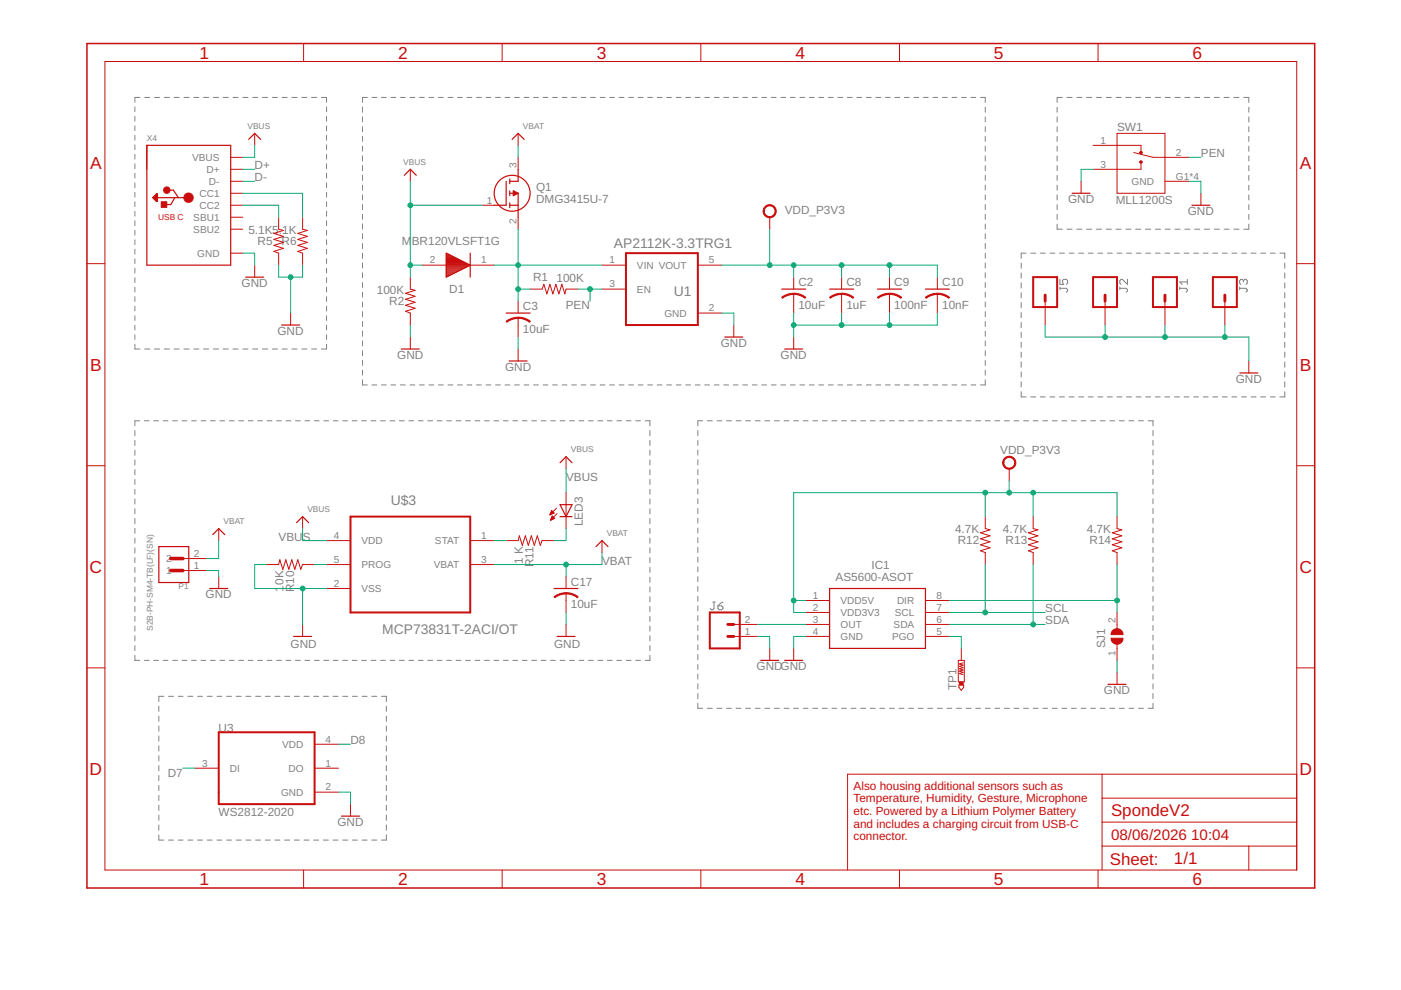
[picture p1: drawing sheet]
<svg xmlns="http://www.w3.org/2000/svg" width="297mm" height="210mm" viewBox="0 0 297 210" stroke-linecap="round" stroke-linejoin="round" font-family="sans-serif">
<g fill="none" stroke="#808080" stroke-width=".21">
<path d="M28.6 22.7v1M28.6 24.7v1M28.6 26.7v1M28.6 28.7v1M28.6 30.7v1M28.6 32.7v1M28.6 34.7v1.1M28.6 36.7v1.1M28.6 38.8v1M29.7 20.7h-1.1v1M30.7 20.7h1M32.8 20.7h1"/>
<path d="M34.8 20.7h1.1M36.9 20.7h1.1M39 20.7h1.1M41.1 20.7h1.1M43.2 20.7h1M45.3 20.7h1M47.3 20.7h1.1M49.4 20.7h1.1M51.5 20.7h1.1M53.6 20.7h1.1M55.6 20.7h1.1M57.7 20.7h1.1"/>
<path d="M59.8 20.7h1.1M61.9 20.7h1.1M64 20.7h1.1M66.1 20.7h1M68.1 20.7h1.1v1M69.2 22.7v1M69.2 24.7v1M69.2 26.7v1M69.2 28.7v1M69.2 30.7v1M69.2 32.7v1M69.2 34.7v1.1"/>
<path d="M69.2 36.7v1.1M69.2 38.8v1M76.9 22.7v1.1M76.9 24.8v1M76.9 26.9v1M76.9 28.9v1.1M76.9 31v1M76.9 33v1.1M76.9 35.1v1.1M76.9 37.2v1M76.9 39.2v1.1M77.9 20.7h-1v1"/>
<path d="M78.9 20.7h1M80.9 20.7h1M82.9 20.7h1M84.9 20.7h1M86.9 20.7h1M88.9 20.7h1.1M91 20.7h1M93 20.7h1M95 20.7h1M97 20.7h1M99 20.7h1M101 20.7h1"/>
<path d="M103.1 20.7h1M105.1 20.7h1M107.1 20.7h1M109.1 20.7h1M111.1 20.7h1M113.1 20.7h1.1M115.1 20.7h1.1M117.2 20.7h1M119.2 20.7h1M121.2 20.7h1M123.2 20.7h1M125.2 20.7h1"/>
<path d="M127.3 20.7h1M129.3 20.7h1M131.3 20.7h1M133.3 20.7h1M135.3 20.7h1M137.3 20.7h1M139.3 20.7h1.1M141.4 20.7h1M143.4 20.7h1M145.4 20.7h1M147.4 20.7h1M149.4 20.7h1"/>
<path d="M151.4 20.7h1.1M153.5 20.7h1M155.5 20.7h1M157.5 20.7h1M159.5 20.7h1M161.5 20.7h1M163.5 20.7h1M165.5 20.7h1.1M167.6 20.7h1M169.6 20.7h1M171.6 20.7h1M173.6 20.7h1"/>
<path d="M175.6 20.7h1.1M177.7 20.7h1M179.7 20.7h1M181.7 20.7h1M183.7 20.7h1M185.7 20.7h1M187.7 20.7h1M189.7 20.7h1.1M191.7 20.7h1.1M193.8 20.7h1M195.8 20.7h1M197.8 20.7h1"/>
<path d="M199.8 20.7h1M201.8 20.7h1.1M203.9 20.7h1M205.9 20.7h1M207.9 20.7h1v1M208.9 22.7v1.1M208.9 24.8v1M208.9 26.9v1M208.9 28.9v1.1M208.9 31v1M208.9 33v1.1M208.9 35.1v1.1"/>
<path d="M208.9 37.2v1M208.9 39.2v1.1M224.1 22.7v1.1M224.1 24.8v1.1M224.1 26.9v1M224.1 28.9v1.1M224.1 31v1.1M224.1 33.1v1M224.1 35.1v1.1M224.1 37.2v1M224.1 39.3v1M225.2 20.7h-1.1v1"/>
<path d="M226.2 20.7h1.1M228.3 20.7h1.1M230.4 20.7h1.1M232.5 20.7h1.1M234.5 20.7h1.1M236.6 20.7h1.1M238.7 20.7h1.1M240.8 20.7h1.1M242.9 20.7h1.1M245 20.7h1M247 20.7h1.1M249.1 20.7h1.1"/>
<path d="M251.2 20.7h1.1M253.3 20.7h1.1M255.4 20.7h1.1M257.5 20.7h1M259.5 20.7h1.1M261.6 20.7h1.1M263.7 20.7h1.1v1M264.8 22.7v1.1M264.8 24.8v1.1M264.8 26.9v1M264.8 28.9v1.1M264.8 31v1.1"/>
<path d="M264.8 33.1v1M264.8 35.1v1.1M264.8 37.2v1M264.8 39.3v1M28.6 40.8v1M28.6 42.8v1M28.6 44.8v1M28.6 46.8v1M28.6 48.8v1M28.6 50.8v1.1M28.6 52.9v1M28.6 54.9v1"/>
<path d="M28.6 56.9v1M28.6 58.9v1M69.2 40.8v1M69.2 42.8v1M69.2 44.8v1M69.2 46.8v1M69.2 48.8v1M69.2 50.8v1.1M69.2 52.9v1M69.2 54.9v1M69.2 56.9v1M69.2 58.9v1"/>
<path d="M76.9 41.3v1.1M76.9 43.4v1M76.9 45.4v1.1M76.9 47.5v1.1M76.9 49.6v1M76.9 51.6v1.1M76.9 53.7v1.1M76.9 55.8v1M76.9 57.8v1.1M76.9 59.9v1.1M208.9 41.3v1.1M208.9 43.4v1"/>
<path d="M208.9 45.4v1.1M208.9 47.5v1.1M208.9 49.6v1M208.9 51.6v1.1M208.9 53.7v1.1M208.9 55.8v1M208.9 57.8v1.1M208.9 59.9v1.1M216.5 55.8v1.1M216.5 57.9v1.1M216.5 60v1.1M217.6 53.7h-1.1v1.1"/>
<path d="M218.5 53.7h1.1M220.6 53.7h1M222.6 53.7h1M224.1 41.3v1.1M224.1 43.4v1M224.1 45.5v1M224.1 47.5v1.1h1.1M224.6 53.7h1.1M224.7 59.2v1.1h.8l-.2-.5v-.3l.2-.3h.6l.3 .3v.5l-.3 .3M226.2 48.6h1.1M226.7 53.7h1M228.3 48.6h1.1"/>
<path d="M228.7 53.7h1M230.4 48.6h1.1M230.7 53.7h1.1M232.5 48.6h1.1M232.8 53.7h1M234.5 48.6h1.1M234.8 53.7h1M236.6 48.6h1.1M236.8 53.7h1.1M238.7 48.6h1.1M238.9 53.7h1M239.1 59.2v1.1l-1.1-1.1h-.3l-.3 .3v.5l.3 .3"/>
<path d="M240.8 48.6h1.1M240.9 53.7h1M242.9 48.6h1.1M242.9 53.7h1.1M245 48.6h1M245 53.7h1M247 53.7h1M247 48.6h1.1M249 53.7h1M249.1 48.6h1.1M251.1 53.7h1M251.2 48.6h1.1"/>
<path d="M251.7 59.2v1.1M251.7 59.8h-1.6l.6 .5M253.1 53.7h1M253.3 48.6h1.1M255.1 53.7h1M255.4 48.6h1.1M257.1 53.7h1.1M257.5 48.6h1M259.2 53.7h1M259.5 48.6h1.1M261.2 53.7h1M261.6 48.6h1.1"/>
<path d="M263.2 53.7h1.1M263.6 59.5l.3-.3h.3l.2 .3v.5l-.2 .3M263.6 59.5l-.2-.3h-.3l-.3 .3v.5l.3 .3M263.6 59.5v.3M264.8 41.3v1.1M264.8 43.4v1M264.8 45.5v1M264.8 47.5v1.1h-1.1M265.3 53.7h1M267.3 53.7h1M269.3 53.7h1.1M271.4 53.7h1v1.1"/>
<path d="M272.4 55.8v1.1M272.4 57.9v1.1M272.4 60v1.1M28.6 60.9v1M28.6 62.9v1M28.6 64.9v1M28.6 67v.9M28.6 69v1M28.6 71v1M28.6 73v1h1.1M30.7 74h1M32.8 74h1"/>
<path d="M34.8 74h1.1M36.9 74h1.1M39 74h1.1M41.1 74h1.1M43.2 74h1M45.3 74h1M47.3 74h1.1M49.4 74h1.1M51.5 74h1.1M53.6 74h1.1M55.6 74h1.1M57.7 74h1.1"/>
<path d="M59.8 74h1.1M61.9 74h1.1M64 74h1.1M66.1 74h1M69.2 60.9v1M69.2 62.9v1M69.2 64.9v1M69.2 67v.9M69.2 69v1M69.2 71v1M69.2 73v1h-1.1M76.9 62v1"/>
<path d="M76.9 64v1.1M76.9 66.1v1.1M76.9 68.2v1M76.9 70.2v1.1M76.9 72.3v1M76.9 74.4v1M76.9 76.4v1.1M76.9 78.5v1M208.9 62v1M208.9 64v1.1M208.9 66.1v1.1M208.9 68.2v1"/>
<path d="M208.9 70.2v1.1M208.9 72.3v1M208.9 74.4v1M208.9 76.4v1.1M208.9 78.5v1M216.5 62.1v1.1M216.5 64.2v1.1M216.5 66.3v1.1M216.5 68.4v1.1M216.5 70.5v1.1M216.5 72.6v1.1M216.5 74.7v1.1"/>
<path d="M216.5 76.8v1.1M216.5 78.8v1.1M224.7 61.1h1.4l.3 .3v.3l-.3 .3M224.7 60.9v.5M237.4 61.1h1.4l.3 .3v.3l-.3 .3M237.4 60.9v.5M250.1 61.1h1.4l.2 .3v.3l-.2 .3M250.1 60.9v.5M262.8 61.1h1.4l.2 .3v.3l-.2 .3M262.8 60.9v.5M272.4 62.1v1.1M272.4 64.2v1.1"/>
<path d="M272.4 66.3v1.1M272.4 68.4v1.1M272.4 70.5v1.1M272.4 72.6v1.1M272.4 74.7v1.1M272.4 76.8v1.1M272.4 78.8v1.1M28.6 91.3v1.1M28.6 93.4v1M28.6 95.4v1.1M28.6 97.5v1.1M28.6 99.6v1.1"/>
<path d="M29.6 89.2h-1v1.1M30.6 89.2h1M32.6 89.2h1M34.6 89.2h1M36.6 89.2h1M38.6 89.2h1M40.6 89.2h1M42.6 89.2h1M44.6 89.2h1M46.6 89.2h1M48.6 89.2h1M50.6 89.2h1"/>
<path d="M52.6 89.2h1M54.7 89.2h.9M56.6 89.2h1.1M58.7 89.2h.9M60.6 89.2h1.1M62.7 89.2h1M64.7 89.2h1M66.7 89.2h1M68.7 89.2h1M70.7 89.2h1M72.7 89.2h1M74.7 89.2h1"/>
<path d="M76.7 89.2h1M76.9 80.5v1.1h1M78.7 89.2h1M78.9 81.6h1M80.7 89.2h1M80.9 81.6h1M82.7 89.2h1M82.9 81.6h1M84.7 89.2h1M84.9 81.6h1M86.7 89.2h1M86.9 81.6h1"/>
<path d="M88.7 89.2h1M88.9 81.6h1.1M90.7 89.2h1M91 81.6h1M92.7 89.2h1M93 81.6h1M94.7 89.2h1M95 81.6h1M96.7 89.2h1M97 81.6h1M98.7 89.2h1M99 81.6h1"/>
<path d="M100.7 89.2h1M101 81.6h1M102.7 89.2h1M103.1 81.6h1M104.7 89.2h1M105.1 81.6h1M106.7 89.2h1M107.1 81.6h1M108.7 89.2h1M109.1 81.6h1M110.7 89.2h1M111.1 81.6h1"/>
<path d="M112.8 89.2h.9M113.1 81.6h1.1M114.7 89.2h1.1M115.1 81.6h1.1M116.8 89.2h1M117.2 81.6h1M118.8 89.2h1M119.2 81.6h1M120.8 89.2h1M121.2 81.6h1M122.8 89.2h1M123.2 81.6h1"/>
<path d="M124.8 89.2h1M125.2 81.6h1M126.8 89.2h1M127.3 81.6h1M128.8 89.2h1M129.3 81.6h1M130.8 89.2h1M131.3 81.6h1M132.8 89.2h1M133.3 81.6h1M134.8 89.2h1M135.3 81.6h1"/>
<path d="M136.8 89.2h1v1.1M137.3 81.6h1M137.8 91.3v1.1M137.8 93.4v1M137.8 95.4v1.1M137.8 97.5v1.1M137.8 99.6v1.1M139.3 81.6h1.1M141.4 81.6h1M143.4 81.6h1M145.4 81.6h1M147.4 81.6h1"/>
<path d="M148 91.3v1.1M148 93.4v1M148 95.4v1.1M148 97.5v1.1M148 99.5v1.1M149 89.2h-1v1.1M149.4 81.6h1M150 89.2h1M151.4 81.6h1.1M152 89.2h1.1M153.5 81.6h1M154.1 89.2h1"/>
<path d="M155.5 81.6h1M156.1 89.2h1M157.5 81.6h1M158.1 89.2h1M159.5 81.6h1M160.1 89.2h1.1M161.5 81.6h1M162.2 89.2h1M163.5 81.6h1M164.2 89.2h1M165.5 81.6h1.1M166.2 89.2h1.1"/>
<path d="M167.6 81.6h1M168.3 89.2h1M169.6 81.6h1M170.3 89.2h1M171.6 81.6h1M172.3 89.2h1.1M173.6 81.6h1M174.3 89.2h1.1M175.6 81.6h1.1M176.4 89.2h1M177.7 81.6h1M178.4 89.2h1.1"/>
<path d="M179.7 81.6h1M180.4 89.2h1.1M181.7 81.6h1M182.5 89.2h1M183.7 81.6h1M184.5 89.2h1M185.7 81.6h1M186.5 89.2h1.1M187.7 81.6h1M188.6 89.2h1M189.7 81.6h1.1M190.6 89.2h1"/>
<path d="M191.7 81.6h1.1M192.6 89.2h1.1M193.8 81.6h1M194.7 89.2h1M195.8 81.6h1M196.7 89.2h1M197.8 81.6h1M198.7 89.2h1.1M199.8 81.6h1M200.8 89.2h1M201.8 81.6h1.1M202.8 89.2h1"/>
<path d="M203.9 81.6h1M204.8 89.2h1.1M205.9 81.6h1M206.9 89.2h1M208.9 80.5v1.1h-1M208.9 89.2h1M210.9 89.2h1.1M213 89.2h1M215 89.2h1M216.5 80.9v1.1M216.5 83.1v1.1h1.1M217 89.2h1.1"/>
<path d="M218.5 84.2h1.1M219.1 89.2h1M220.6 84.2h1M221.1 89.2h1M222.6 84.2h1M223.1 89.2h1M224.6 84.2h1.1M225.1 89.2h1.1M226.7 84.2h1M227.2 89.2h1M228.7 84.2h1M229.2 89.2h1"/>
<path d="M230.7 84.2h1.1M231.2 89.2h1.1M232.8 84.2h1M233.3 89.2h1M234.8 84.2h1M235.3 89.2h1M236.8 84.2h1.1M237.3 89.2h1.1M238.9 84.2h1M239.4 89.2h1M240.9 84.2h1M241.4 89.2h1"/>
<path d="M242.9 84.2h1.1M243.4 89.2h1.1v1.1M244.5 91.3v1.1M244.5 93.4v1M244.5 95.4v1.1M244.5 97.5v1.1M244.5 99.5v1.1M245 84.2h1M247 84.2h1M249 84.2h1M251.1 84.2h1M253.1 84.2h1"/>
<path d="M255.1 84.2h1M257.1 84.2h1.1M259.2 84.2h1M261.2 84.2h1M263.2 84.2h1.1M265.3 84.2h1M267.3 84.2h1M269.3 84.2h1.1M272.4 80.9v1.1M272.4 83.1v1.1h-1M28.6 101.7v1M28.6 103.7v1.1"/>
<path d="M28.6 105.8v1.1M28.6 107.9v1M28.6 109.9v1.1M28.6 112v1.1M28.6 114.1v1.1M28.6 116.2v1M28.6 118.2v1.1M137.8 101.7v1M137.8 103.7v1.1M137.8 105.8v1.1M137.8 107.9v1M137.8 109.9v1.1"/>
<path d="M137.8 112v1.1M137.8 114.1v1.1M137.8 116.2v1M137.8 118.2v1.1M148 101.6v1.1M148 103.7v1.1M148 105.7v1.1M148 107.8v1.1M148 109.9v1M148 112v1M148 114v1.1M148 116.1v1"/>
<path d="M148 118.1v1.1M244.5 101.6v1.1M244.5 103.7v1.1M244.5 105.7v1.1M244.5 107.8v1.1M244.5 109.9v1M244.5 112v1M244.5 114v1.1M244.5 116.1v1M244.5 118.1v1.1M28.6 120.3v1.1M28.6 122.4v1"/>
<path d="M28.6 124.4v1.1M28.6 126.5v1.1M28.6 128.6v1.1M28.6 130.7v1M28.6 132.7v1.1M28.6 134.8v1.1M28.6 136.9v1M28.6 139v1h1M137.8 120.3v1.1M137.8 122.4v1M137.8 124.4v1.1M137.8 126.5v1.1"/>
<path d="M137.8 128.6v1.1M137.8 130.7v1M137.8 132.7v1.1M137.8 134.8v1.1M137.8 136.9v1M137.8 139v1h-1M148 120.2v1.1M148 122.3v1M148 124.3v1.1M148 126.4v1.1M148 128.5v1M148 130.5v1.1"/>
<path d="M148 132.6v1.1M148 134.7v1M148 136.7v1.1M148 138.8v1M151.1 127.7h.6M151.4 127.7v1.3l-.3 .3h-.3l-.2-.3M152.2 128.5h.8l.3 .2v.3l-.3 .3h-.5l-.3-.3zM153.3 127.7l-.6 .2-.5 .6M244.5 120.2v1.1M244.5 122.3v1M244.5 124.3v1.1M244.5 126.4v1.1"/>
<path d="M244.5 128.5v1M244.5 130.5v1.1M244.5 132.6v1.1M244.5 134.7v1M244.5 136.7v1.1M244.5 138.8v1M30.6 140h1M32.6 140h1M33.7 149.7v1.1M33.7 151.8v1.1M33.7 153.9v1.1M33.7 156v1.1"/>
<path d="M33.7 158.1v1.1M34.6 140h1M34.7 147.6h-1v1.1M35.7 147.6h1.1M36.6 140h1M37.8 147.6h1M38.6 140h1M39.8 147.6h1.1M40.6 140h1M41.9 147.6h1M42.6 140h1M43.9 147.6h1.1"/>
<path d="M44.6 140h1M46 147.6h1M46.6 140h1M48 147.6h1.1M48.6 140h1M50.1 147.6h1M50.6 140h1M52.1 147.6h1.1M52.6 140h1M54.2 147.6h1M54.7 140h.9M56.2 147.6h1.1"/>
<path d="M56.6 140h1.1M58.3 147.6h1.1M58.7 140h.9M60.3 147.6h1.1M60.6 140h1.1M62.4 147.6h1.1M62.7 140h1M64.5 147.6h1M64.7 140h1M66.5 147.6h1.1M66.7 140h1M68.6 147.6h1"/>
<path d="M68.7 140h1M70.6 147.6h1.1M70.7 140h1M72.7 147.6h1M72.7 140h1M74.7 140h1M74.7 147.6h1.1M76.7 140h1M76.8 147.6h1M78.7 140h1M78.8 147.6h1.1M80.7 140h1"/>
<path d="M80.9 147.6h1v1.1M81.9 149.7v1.1M81.9 151.8v1.1M81.9 153.9v1.1M81.9 156v1.1M81.9 158.1v1.1M82.7 140h1M84.7 140h1M86.7 140h1M88.7 140h1M90.7 140h1M92.7 140h1"/>
<path d="M94.7 140h1M96.7 140h1M98.7 140h1M100.7 140h1M102.7 140h1M104.7 140h1M106.7 140h1M108.7 140h1M110.7 140h1M112.8 140h.9M114.7 140h1.1M116.8 140h1"/>
<path d="M118.8 140h1M120.8 140h1M122.8 140h1M124.8 140h1M126.8 140h1M128.8 140h1M130.8 140h1M132.8 140h1M134.8 140h1M148 140.9v1M148 142.9v1.1M148 145v1"/>
<path d="M148 147v1.1M148 149.1v1.1h1M150 150.2h1M152 150.2h1.1M154.1 150.2h1M156.1 150.2h1M158.1 150.2h1M160.1 150.2h1.1M162.2 150.2h1M164.2 150.2h1M166.2 150.2h1.1M168.3 150.2h1"/>
<path d="M170.3 150.2h1M172.3 150.2h1.1M174.3 150.2h1.1M176.4 150.2h1M178.4 150.2h1.1M180.4 150.2h1.1M182.5 150.2h1M184.5 150.2h1M186.5 150.2h1.1M188.6 150.2h1M190.6 150.2h1M192.6 150.2h1.1"/>
<path d="M194.7 150.2h1M196.7 150.2h1M198.7 150.2h1.1M200.8 150.2h1M202.8 150.2h1M204.8 150.2h1.1M206.9 150.2h1M208.9 150.2h1M210.9 150.2h1.1M213 150.2h1M215 150.2h1M217 150.2h1.1"/>
<path d="M219.1 150.2h1M221.1 150.2h1M223.1 150.2h1M225.1 150.2h1.1M227.2 150.2h1M229.2 150.2h1M231.2 150.2h1.1M233.3 150.2h1M235.3 150.2h1M237.3 150.2h1.1M239.4 150.2h1M241.4 150.2h1"/>
<path d="M244.5 140.9v1M244.5 142.9v1.1M244.5 145v1M244.5 147v1.1M244.5 149.1v1.1h-1.1M33.7 160.2v1.1M33.7 162.3v1.1M33.7 164.4v1.1M33.7 166.5v1.1M33.7 168.6v1.1M33.7 170.7v1.1M33.7 172.8v1.1"/>
<path d="M33.7 174.9v1.1M33.7 177v1.1h1M35.7 178.1h1.1M37.8 178.1h1M39.8 178.1h1.1M41.9 178.1h1M43.9 178.1h1.1M46 178.1h1M48 178.1h1.1M50.1 178.1h1M52.1 178.1h1.1M54.2 178.1h1"/>
<path d="M56.2 178.1h1.1M58.3 178.1h1.1M60.3 178.1h1.1M62.4 178.1h1.1M64.5 178.1h1M66.5 178.1h1.1M68.6 178.1h1M70.6 178.1h1.1M72.7 178.1h1M74.7 178.1h1.1M76.8 178.1h1M78.8 178.1h1.1"/>
<path d="M81.9 160.2v1.1M81.9 162.3v1.1M81.9 164.4v1.1M81.9 166.5v1.1M81.9 168.6v1.1M81.9 170.7v1.1M81.9 172.8v1.1M81.9 174.9v1.1M81.9 177v1.1h-1"/>
</g>
<path d="M132.7 53.7h15.3v15.2h-15.3zM219.1 58.8h5v6.3h-5zM231.8 58.8h5v6.3h-5zM244.5 58.8h5v6.3h-5zM257.2 58.8h5v6.3h-5zM74.3 109.5h25.4v20.4h-25.4zM150.5 129.9h6.3v7.6h-6.3zM46.4 155.3h20.3v15.2h-20.3z" fill="none" stroke="#c90d0c" stroke-width=".42"/>
<g fill="none" stroke="#c90d0c" stroke-width=".21">
<path d="M22.2 13h252.7v171.5h-252.7zM64.4 9.2v3.8M106.5 9.2v3.8M148.6 9.2v3.8M190.7 9.2v3.8M232.8 9.2v3.8M48.9 35.9h2.6M48.9 38.4h2.6M48.9 33.4h2.6M54 28.3v2.5M87 35.9v2.5M109.9 28.3v2.5"/>
<path d="M109.9 33.4v2.5M229.2 38.4v2.6M231.8 30.8h10.1v1.3M236.8 28.3h10.2v12.7h-10.2zM240.4 32.3l4.1 1.1h7.6M241.9 34.6v1.3h-10.1M247 38.4h5.1M18.4 55.9h3.8M48.9 41h2.6M48.9 43.5h2.6M48.9 53.7h2.6M48.9 46.1h2.6"/>
<path d="M48.9 48.6h2.6M54 56.2v2.6M59.1 46.1v2.5l1 .3-2 .6 2 .6-2 .7 2 .6-2 .6 2 .7-2 .6 1 .4v2.5M64.2 46.1v2.5l1 .3-2.1 .6 2.1 .6-2.1 .7 2.1 .6-2.1 .6 2.1 .7-2.1 .6 1.1 .4v2.5M87 58.8v2.5l1 .3-2 .6 2 .6-2 .7 2 .6-2 .6 2 .7-2 .6 1 .4v2.5M89.5 56.2h5.1M99.7 56.2h5.1M102.2 43.5h2.6M109.9 46.1v2.5M127.6 56.2h5.1M148 56.2h5M163.2 46.1v2.5"/>
<path d="M168.3 58.8v2.5M178.4 58.8v2.5M188.6 58.8v2.5M198.7 58.8v2.5M254.6 41v2.5M274.9 55.9h3.8M61.6 66.4v2.5M87 71.5v2.5M109.9 63.8v2.6M109.9 67.4v4.1M109.9 74v2.5M112.4 61.3h2.5l.4-1 .7 2 .6-2 .6 2 .7-2 .6 2 .6-2 .7 2 .2-1h2.6"/>
<path d="M127.6 61.3h5.1M148 66.4h5M155.6 68.9v2.6M168.3 62.3v4.1M168.3 71.5v2.5M178.4 62.3v4.1M188.6 62.3v4.1M198.7 62.3v4.1M221.6 63.8v5.1M234.3 63.8v5.1M247 63.8v5.1M259.7 63.8v5.1"/>
<path d="M264.8 76.5v2.6M18.4 98.7h3.8M120 96.8v2.6M214 99.4v2.5M274.9 98.7h3.8M38.8 118.4h5M46.4 112.1v2.5M56.5 119.7h2.6l.2-1 .7 2 .6-2 .6 2 .7-2 .6 2 .6-2 .7 2 .4-1h2.5M64.2 109.5v2.6M69.2 114.6h5.1M69.2 119.7h5.1M99.7 114.6h5.1"/>
<path d="M99.7 119.7h5.1M107.3 114.6h2.6l.2-1 .6 2 .7-2 .6 2 .6-2 .7 2 .6-2 .7 2 .3-1h2.6M116.6 109.1h.1M116.6 109h.3M116.7 108.9h.5M116.8 108.8h.7M116.8 110.2h.1M116.8 108.7h.6M116.8 110.1h.4M116.9 108.5h.3M116.9 110h.6M116.9 108.4h.2"/>
<path d="M116.9 109.9h.7M116.9 109.7h.5M117 108.3l-.4 .9M117 108.3l.5 .5M117 108.3h.1M117 109.6h.3M117.1 109.5h.1M117.1 109.4l.5 .5-.9 .4zM117.5 108.8l-.9 .4M118 107.8l-1.4 1.4M118.1 108.9l-1.4 1.4M120 104.5v7.6"/>
<path d="M127.6 114.6v2.6M208.9 109.5v2.6l1 .2-2 .7 2 .6-2 .6 2 .7-2 .6 2 .6-2 .7 1 .4v2.5M219.1 109.5v2.6l1 .2-2.1 .7 2.1 .6-2.1 .6 2.1 .7-2.1 .6 2.1 .6-2.1 .7 1.1 .4v2.5M236.8 109.5v2.6l1 .2-2 .7 2 .6-2 .6 2 .7-2 .6 2 .6-2 .7 1 .4v2.5M38.8 121h5M46.4 122.2v2.6M64.2 132.4v2.5M69.2 124.8h5.1M120 122.2v2.6M120 125.8v4.1M120 132.4v2.5M155.6 132.4h5.1"/>
<path d="M155.6 134.9h5.1M163.2 137.5v2.5M168.3 137.5v2.5M170.8 127.3h5.1M170.8 129.9h5.1M170.8 132.4h5.1M170.8 134.9h5.1M196.2 127.3h5.1M196.2 129.9h5.1M196.2 132.4h5.1M196.2 134.9h5.1M203.8 137.5v2.5"/>
<path d="M236.8 129.9v3.4M236.8 136.6v3.4M18.4 141.6h3.8M66.7 157.8h5.1M203.2 140h1.2v4.6h-1.2zM203.3 145.2h1v.5l-.5 .7-.5-.7zM204.2 140.5l-.8 .3 .8 .2-.8 .3 .8 .2-.8 .3 .8 .2-.8 .3 .8 .3-.8 .2 .8 .3M236.8 142.6v2.5M274.9 141.6h3.8M41.3 162.9h5.1M66.7 162.9h5.1M66.7 168h5.1"/>
<path d="M74.3 170.5v2.5M233.7 179.4h41.2M233.7 164.1v20.4M233.7 174.3h41.2M233.7 169.2h41.2M264.8 179.4v5.1M274.9 164.1h-95.2v20.4M64.4 184.5v3.8M106.5 184.5v3.8M148.6 184.5v3.8M190.7 184.5v3.8M232.8 184.5v3.8"/>
</g>
<g fill="none" stroke="#c90d0c" stroke-width=".25">
<path d="M31.1 30.8v5.1M31.1 30.8h17.8v25.4h-17.8zM52.7 29.5l1.3-1.2 1.3 1.2M85.7 37.2l1.3-1.3 1.3 1.3M107.3 38.4v5.1h-2.5M108.1 37.9v1M108.6 29.5l1.3-1.2 1.2 1.2M109.9 35.9v2.5h-1.8M32.6 41.9l.4-.4v.8l-.2-.4M33.2 41.1h.2v1.6h-.2l-.8-.8zM33.2 41.1v1.4M33.4 41.9h6.6"/>
<path d="M35.8 40.3h1l1 1.6M37.1 41.9l-.9 1.5h-1.2M52.1 58.8h3.8M94.6 53.7l5.1 2.5-5.1 2.6zM94.6 58.6h.4M94.6 58.3h.9M94.6 58.1h1.3M94.6 57.9h1.8M94.6 57.7h2.2M94.6 57.4h2.6M94.6 57.2h3.1M94.6 57h3.5"/>
<path d="M94.6 56.8h4M94.6 56.6h4.4M94.6 56.3h4.8M94.6 56.1h4.9M94.6 55.9h4.5M94.6 55.7h4M94.6 55.5h3.6M94.6 55.2h3.1M94.6 55h2.7M94.6 54.8h2.2M94.6 54.6h1.8M94.6 54.3h1.3"/>
<path d="M94.6 54.1h.9M94.6 53.9h.5M99.7 53.7v5.1M108.1 43.5h1.8M108.1 41h1.8M108.1 40.5v1M108.1 43v1M108.8 40.5l1.1 .5-1.1 .5zM108.8 41.4h.1M108.8 41.2h.5M108.8 41h1M108.8 40.8h.7"/>
<path d="M108.8 40.6h.2M109.9 41v5.1M227.3 41h3.8M252.7 43.5h3.8M59.7 68.9h3.8M85.1 74h3.8M107.3 66.4h5.1M107.9 76.5h3.9M153.7 71.5h3.8M165.7 61.3h5.1M166.4 74h3.8M175.9 61.3h5.1"/>
<path d="M186.1 61.3h5M196.2 61.3h5.1M262.9 79.1h3.8M118.7 98.1l1.3-1.3 1.3 1.3M33.7 115.9h6.3v7.6h-6.3zM45.1 113.3l1.3-1.2 1.2 1.2M62.9 110.8l1.3-1.3 1.2 1.3M118.7 107h2.6l-1.3 2.5zM118.7 109.5h2.6M126.4 115.9l1.2-1.3 1.3 1.3M44.5 124.8h3.8M62.3 134.9h3.8"/>
<path d="M117.5 124.8h5.1M118.1 134.9h3.8M175.9 124.8h20.3v12.7h-20.3zM161.3 140h3.8M166.4 140h3.8M234.9 145.1h3.8M72.4 173h3.8"/>
<circle cx="108.6" cy="41" r="3.8"/>
</g>
<g fill="#c90d0c" stroke="#c90d0c" stroke-width=".21">
<path d="M241.7 34.2l.3-.1 .1 .4-.3 .1-.1-.2 .2-.2 .2 .2-.2 .1-.2-.1z" fill-rule="evenodd"/>
<path d="M241.7 32.2h.4v.3h-.4v-.1l.2-.2 .2 .2-.2 .1-.2-.1z" fill-rule="evenodd"/>
<path d="M162.2 43.8a1.39 1.39 0 0 1 2.2 .3 1.39 1.39 0 0 1-.8 2 1.39 1.39 0 0 1-1.8-1.3h.3a1.14 1.14 0 0 1 1.5-1.1 1.14 1.14 0 0 1 .3 1.9 1.14 1.14 0 0 1-1.8-.5v-.3h-.3z" fill-rule="evenodd"/>
<path d="M120 125.7l1.4 .2 1.2 .6-.2 .2-1.3-.7-1.1-.1z" fill-rule="evenodd"/>
<path d="M117.5 126.5l1.2-.6 1.3-.2v.2l-1.5 .3-.9 .5z" fill-rule="evenodd"/>
<path d="M168.3 62.2l1.3 .2 1.2 .6-.1 .2-1.4-.7-1-.1z" fill-rule="evenodd"/>
<path d="M165.7 63l1.2-.6 1.4-.2v.2l-1 .2-1.4 .6z" fill-rule="evenodd"/>
<path d="M178.4 62.2l1.4 .2 1.2 .6-.2 .2-1.3-.7-1.1-.1z" fill-rule="evenodd"/>
<path d="M175.9 63l1.2-.6 1.3-.2v.2l-1 .2-1.4 .6z" fill-rule="evenodd"/>
<path d="M188.6 62.2l1.3 .2 1.3 .6-.2 .2-1.4-.7-1-.1z" fill-rule="evenodd"/>
<path d="M186 63l1.2-.6 1.4-.2v.2l-1 .2-1.4 .6z" fill-rule="evenodd"/>
<path d="M198.7 62.2l1.4 .2 1.2 .6-.2 .2-1.3-.7-1.1-.1z" fill-rule="evenodd"/>
<path d="M196.2 63l1.2-.6 1.3-.2v.2l-1 .2-1.3 .6z" fill-rule="evenodd"/>
<path d="M109.9 67.2l1.3 .3 1.2 .6-.1 .2-1.4-.7-1-.1z" fill-rule="evenodd"/>
<path d="M107.3 68.1l1.2-.6 1.4-.2v.2l-1.1 .1-1.3 .7z" fill-rule="evenodd"/>
<path d="M213 97.2a1.4 1.4 0 0 1 2.2 .2 1.4 1.4 0 0 1-.8 2.1 1.4 1.4 0 0 1-1.8-1.4h.2a1.15 1.15 0 0 1 1.6-1 1.15 1.15 0 0 1 .3 1.9 1.15 1.15 0 0 1-1.8-.6l-.1-.3h-.2z" fill-rule="evenodd"/>
<path d="M236 133.6a1.27 1.27 0 0 1 1.4-.2 1.27 1.27 0 0 1 .7 1.2h-2.5z" fill-rule="evenodd"/>
<path d="M235.6 135.3h2.5a1.27 1.27 0 0 1-1.3 1.3 1.27 1.27 0 0 1-1.2-1.3z" fill-rule="evenodd"/>
<circle cx="40" cy="41.9" r="1"/>
<circle cx="35.4" cy="40.3" r=".7"/>
</g>
<g fill="#c90d0c" stroke="#c90d0c" stroke-width=".21">
<path d="M34.2 42.8h1.2v1.2h-1.2z"/>
<path d="M203.4 144.6h.8v.6h-.8z"/>
</g>
<path d="M221.6 62.6v1.2M234.3 62.6v1.2M247 62.6v1.2M259.7 62.6v1.2M154.3 132.4h1.3M154.3 134.9h1.3" fill="none" stroke="#c90d0c" stroke-width=".61"/>
<path d="M36.2 118.4h2.6M36.2 121h2.6" fill="none" stroke="#c90d0c" stroke-width=".76"/>
<path d="M18.4 9.2h260.3v179.1h-260.3z" fill="none" stroke="#c90d0c" stroke-width=".32"/>
<g fill="none" stroke="#0dab76" stroke-width=".21">
<path d="M51.5 38.4h2.5M51.5 35.9h2.5M54 30.8v2.6h-2.5M87 38.4v20.4M109.9 30.8v2.6M231.8 35.9h-2.6v2.5M252.1 38.4h2.5v2.6M252.1 33.4h2.5M51.5 53.7h2.5v2.5M51.5 43.5h7.6v2.6M51.5 41h12.7v5.1M59.1 56.2v2.6h5.1v-2.6"/>
<path d="M61.6 58.8v7.6M87 56.2h2.5M87 43.5h15.2M104.8 56.2h22.8M109.9 48.6v15.2M153 56.2h45.7v2.6M163.2 48.6v7.6M168.3 56.2v2.6M178.4 56.2v2.6M188.6 56.2v2.6M87 68.9v2.6M109.9 71.5v2.5"/>
<path d="M109.9 61.3h2.5M122.6 61.3h5M125.1 61.3v2.5M153 66.4h2.6v2.5M168.3 66.4v5.1M178.4 66.4v2.5M188.6 66.4v2.5M198.7 66.4v2.5h-30.4M221.6 68.9v2.6h43.2v5M234.3 68.9v2.6M247 68.9v2.6M259.7 68.9v2.6"/>
<path d="M120 99.4v5.1M46.4 114.6v3.8h-2.6M56.5 119.7h-2.5v5.1h15.2M64.2 112.1v2.5h5M66.7 119.7h2.5M104.8 114.6h2.5M120 112.1v2.5h-2.5M120 119.7v2.5M127.6 117.2v2.5h-22.8M208.9 104.5v5M208.9 119.7v10.2M214 101.9v2.6"/>
<path d="M219.1 104.5v5M219.1 119.7v12.7M236.8 109.5v-5h-68.5v25.4h2.5M236.8 119.7v10.2M43.8 121h2.6v1.2M64.2 124.8v7.6M120 129.9v2.5M160.7 134.9h2.5v2.6M160.7 132.4h10.1M168.3 127.3h2.5M170.8 134.9h-2.5v2.6M201.3 134.9h2.5v2.6"/>
<path d="M201.3 129.9h20.3M201.3 127.3h35.5M201.3 132.4h20.3M71.8 157.8h2.5M236.8 140v2.6M38.8 162.9h2.5M71.8 168h2.5v2.5"/>
</g>
<g fill="#0dab76" stroke="#0dab76" stroke-width=".21">
<circle cx="168.3" cy="68.9" r=".51"/>
<circle cx="178.4" cy="68.9" r=".51"/>
<circle cx="188.6" cy="68.9" r=".51"/>
<circle cx="61.6" cy="58.8" r=".51"/>
<circle cx="259.7" cy="71.5" r=".51"/>
<circle cx="247" cy="71.5" r=".51"/>
<circle cx="234.3" cy="71.5" r=".51"/>
<circle cx="64.2" cy="124.8" r=".51"/>
<circle cx="163.2" cy="56.2" r=".51"/>
<circle cx="188.6" cy="56.2" r=".51"/>
<circle cx="178.4" cy="56.2" r=".51"/>
<circle cx="168.3" cy="56.2" r=".51"/>
<circle cx="214" cy="104.5" r=".51"/>
<circle cx="168.3" cy="127.3" r=".51"/>
<circle cx="208.9" cy="104.5" r=".51"/>
<circle cx="219.1" cy="104.5" r=".51"/>
<circle cx="87" cy="56.2" r=".51"/>
<circle cx="87" cy="43.5" r=".51"/>
<circle cx="125.1" cy="61.3" r=".51"/>
<circle cx="120" cy="119.7" r=".51"/>
<circle cx="109.9" cy="56.2" r=".51"/>
<circle cx="109.9" cy="61.3" r=".51"/>
<circle cx="236.8" cy="127.3" r=".51"/>
<circle cx="208.9" cy="129.9" r=".51"/>
<circle cx="219.1" cy="132.4" r=".51"/>
</g>
<g font-size="3.7" fill="#c90d0c">
<text x="42.3" y="12.4">1</text>
<text x="84.4" y="12.4">2</text>
<text x="126.5" y="12.4">3</text>
<text x="168.6" y="12.4">4</text>
<text x="210.7" y="12.4">5</text>
<text x="252.9" y="12.4">6</text>
<text x="19.1" y="35.8">A</text>
<text x="275.6" y="35.8">A</text>
<text x="19.1" y="78.6">B</text>
<text x="275.6" y="78.6">B</text>
<text x="19" y="121.5">C</text>
<text x="275.5" y="121.5">C</text>
<text x="19" y="164.3">D</text>
<text x="275.5" y="164.3">D</text>
<text x="42.3" y="187.7">1</text>
<text x="84.4" y="187.7">2</text>
<text x="126.5" y="187.7">3</text>
<text x="168.6" y="187.7">4</text>
<text x="210.7" y="187.7">5</text>
<text x="252.9" y="187.7">6</text>
</g>
<g font-size="3.6" fill="#c90d0c">
<text x="235.6" y="173">SpondeV2</text>
<text x="235.3" y="183.3">Sheet:</text>
<text x="248.9" y="183.2">1/1</text>
</g>
<g font-size="3.2" fill="#c90d0c">
<text x="235.6" y="178.1">08/06/2026</text>
<text x="252.6" y="178.1">10:04</text>
</g>
<g font-size="2.9" fill="#808080">
<text x="130.1" y="52.6">AP2112K-3.3TRG1</text>
<text x="142.8" y="62.8">U1</text>
<text x="82.9" y="107.1">U$3</text>
<text x="81.1" y="134.4">MCP73831T-2ACI/OT</text>
</g>
<g font-size="2.5" fill="#808080">
<text x="236.8" y="27.8">SW1</text>
<text x="54" y="35.9">D+</text>
<text x="254.6" y="33.4">PEN</text>
<text x="54" y="38.4">D-</text>
<text x="113.7" y="40.6">Q1</text>
<text x="113.7" y="43.1">DMG3415U-7</text>
<text x="166.4" y="45.4">VDD_P3V3</text>
<text x="226.4" y="43">GND</text>
<text x="236.6" y="43.3">MLL1200S</text>
<text x="251.8" y="45.5">GND</text>
<text x="52.7" y="49.6">5.1K5.1K</text>
<text x="54.6" y="51.9">R5</text>
<text x="59.7" y="51.9">R6</text>
<text x="85.2" y="52">M</text>
<text x="87.3" y="52">BR120VLSFT1G</text>
<text x="113" y="59.5">R1</text>
<text x="118" y="59.8">100K</text>
<text x="51.2" y="60.8">GND</text>
<text x="79.9" y="62.3">100K</text>
<text x="82.5" y="64.6">R2</text>
<text x="95.2" y="62.2">D1</text>
<text x="110.9" y="65.7">C3</text>
<text x="120" y="65.6">PEN</text>
<text x="169.3" y="65.5">10uF</text>
<text x="169.3" y="60.7">C2</text>
<text x="179.4" y="65.5">1uF</text>
<text x="179.4" y="60.7">C8</text>
<text x="189.6" y="65.5">100nF</text>
<text x="189.6" y="60.7">C9</text>
<text x="199.8" y="65.5">10nF</text>
<text x="199.8" y="60.7">C10</text>
<text x="58.8" y="70.9">GND</text>
<text x="110.9" y="70.6">10uF</text>
<text x="84.2" y="76">GND</text>
<text x="152.8" y="73.5">GND</text>
<text x="165.5" y="76">GND</text>
<text x="107.1" y="78.6">GND</text>
<text x="262" y="81.1">GND</text>
<text x="120" y="101.9">VBUS</text>
<text x="212.1" y="96.2">VDD_P3V3</text>
<text x="123.6" y="111.6" transform="rotate(-90 123.6 111.6)">LED3</text>
<text x="202.5" y="113.1">4.7K</text>
<text x="212.6" y="113.1">4.7K</text>
<text x="230.4" y="113.1">4.7K</text>
<text x="59.1" y="114.6">VBUS</text>
<text x="110.9" y="119.6" transform="rotate(-90 110.9 119.6)">1 K</text>
<text x="127.6" y="119.7">VBAT</text>
<text x="203.1" y="115.4">R12</text>
<text x="213.2" y="115.4">R13</text>
<text x="231" y="115.4">R14</text>
<text x="60.1" y="125.4" transform="rotate(-90 60.1 125.4)">1</text>
<text x="60.1" y="124" transform="rotate(-90 60.1 124)">0K</text>
<text x="62.3" y="125.5" transform="rotate(-90 62.3 125.5)">R10</text>
<text x="113.1" y="120.3" transform="rotate(-90 113.1 120.3)">R11</text>
<text x="121" y="124.1">C17</text>
<text x="177.2" y="123.1">AS5600-ASOT</text>
<text x="184.8" y="120.6">IC1</text>
<text x="43.6" y="126.8">GND</text>
<text x="121" y="129">10uF</text>
<text x="221.6" y="129.9">SCL</text>
<text x="61.6" y="137.5">GND</text>
<text x="117.5" y="137.5">GND</text>
<text x="221.6" y="132.4">SDA</text>
<text x="234.3" y="137.5" transform="rotate(-90 234.3 137.5)">SJ1</text>
<text x="160.4" y="142.1">GNDGND</text>
<text x="202.8" y="146.4" transform="rotate(-90 202.8 146.4)">TP1</text>
<text x="234.1" y="147.1">GND</text>
<text x="46.4" y="155.2">U3</text>
<text x="74.3" y="157.8">D8</text>
<text x="35.6" y="164.7">D7</text>
<text x="46.4" y="173.1">WS2812-2020</text>
<text x="71.5" y="175.1">GND</text>
</g>
<g font-size="2.5" fill="#c90d0c">
<text x="181" y="167.4">Also housing additional sensors such as</text>
<text x="181" y="170.1">Temperature, Humidity, Gesture, Microphone</text>
<text x="181" y="172.8">etc. Powered by a Lithium Polymer Battery</text>
<text x="181" y="175.4">and includes a charging circuit from USB-C</text>
<text x="181" y="178.1">connector.</text>
</g>
<g font-size="2.1" fill="#808080">
<text x="40.8" y="34.1">VBUS</text>
<text x="109.5" y="35.5" transform="rotate(-90 109.5 35.5)">3</text>
<text x="233.3" y="30.5">1</text>
<text x="233.3" y="35.5">3</text>
<text x="249.3" y="33">2</text>
<text x="42.3" y="41.7">CC1</text>
<text x="43.8" y="36.7">D+</text>
<text x="44.3" y="39.2">D-</text>
<text x="239.9" y="39.2">GND</text>
<text x="249.3" y="38.1">G1*4</text>
<text x="41" y="46.8">SBU1</text>
<text x="42.3" y="44.3">CC2</text>
<text x="103.2" y="43.2">1</text>
<text x="109.5" y="47.6" transform="rotate(-90 109.5 47.6)">2</text>
<text x="41" y="49.4">SBU2</text>
<text x="41.8" y="54.4">GND</text>
<text x="91.1" y="55.9">2</text>
<text x="102" y="55.9">1</text>
<text x="129.2" y="55.9">1</text>
<text x="135.1" y="57">VIN VOUT</text>
<text x="150.3" y="55.9">5</text>
<text x="129.2" y="60.9">3</text>
<text x="135.1" y="62.1">EN</text>
<text x="140.9" y="67.1">GND</text>
<text x="150.3" y="66">2</text>
<text x="35.2" y="119.2">2</text>
<text x="41.1" y="118.1">2</text>
<text x="70.8" y="114.3">4</text>
<text x="70.8" y="119.3">5</text>
<text x="76.6" y="115.4">VDD</text>
<text x="92.2" y="115.4">STAT</text>
<text x="102" y="114.3">1</text>
<text x="102" y="119.3">3</text>
<text x="35.2" y="121.7">1</text>
<text x="41.1" y="120.6">1</text>
<text x="70.8" y="124.4">2</text>
<text x="76.6" y="120.5">PROG</text>
<text x="76.6" y="125.5">VSS</text>
<text x="91.9" y="120.5">VBAT</text>
<text x="172.4" y="127">1</text>
<text x="172.4" y="129.5">2</text>
<text x="178.2" y="128.1">VDD5V</text>
<text x="178.2" y="130.6">VDD3V3</text>
<text x="189.7" y="130.6">SCL</text>
<text x="190.2" y="128.1">DIR</text>
<text x="198.5" y="127">8</text>
<text x="198.5" y="129.5">7</text>
<text x="157.9" y="134.6">1</text>
<text x="157.9" y="132">2</text>
<text x="172.4" y="132">3</text>
<text x="172.4" y="134.6">4</text>
<text x="178.2" y="133.2">OUT</text>
<text x="178.2" y="135.7">GND</text>
<text x="189.1" y="135.7">PGO</text>
<text x="189.5" y="133.2">SDA</text>
<text x="198.5" y="132">6</text>
<text x="198.5" y="134.6">5</text>
<text x="236.5" y="132" transform="rotate(-90 236.5 132)">2</text>
<text x="236.5" y="139" transform="rotate(-90 236.5 139)">1</text>
<text x="59.8" y="158.6">VDD</text>
<text x="69" y="157.4">4</text>
<text x="42.8" y="162.5">3</text>
<text x="48.7" y="163.6">DI</text>
<text x="61.2" y="163.6">DO</text>
<text x="69" y="162.5">1</text>
<text x="69" y="167.6">2</text>
<text x="59.6" y="168.7">GND</text>
</g>
<g font-size="1.8" fill="#808080">
<text x="31.1" y="29.8">X4</text>
<text x="52.5" y="27.3">VBUS</text>
<text x="110.9" y="27.3">VBAT</text>
<text x="85.5" y="34.9">VBUS</text>
<text x="121" y="95.8">VBUS</text>
<text x="47.4" y="111.1">VBAT</text>
<text x="65.2" y="108.5">VBUS</text>
<text x="128.7" y="113.6">VBAT</text>
<text x="37.8" y="124.8">P1</text>
<text x="32.4" y="133.8" transform="rotate(-90 32.4 133.8)">S2B-PH-SM4-TB(LF)(SN)</text>
</g>
<text font-size="1.8" fill="#c90d0c" x="33.5" y="46.7">USB C</text>
</svg>
